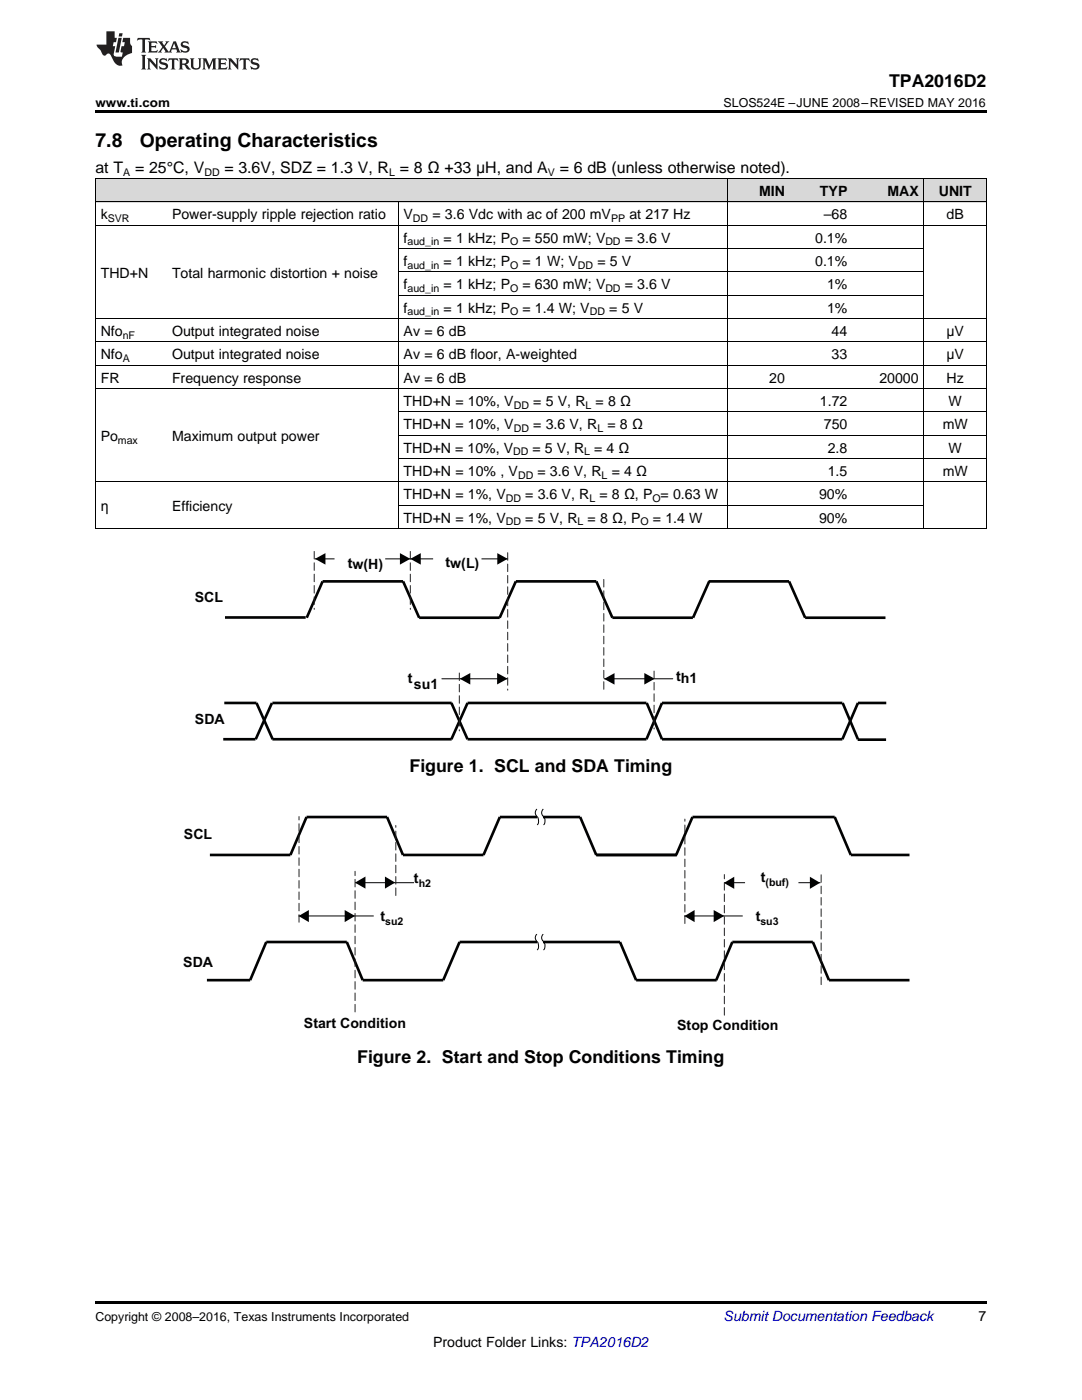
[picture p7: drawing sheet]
<svg xmlns="http://www.w3.org/2000/svg" width="216mm" height="279mm" viewBox="0 0 216 279" stroke-linecap="round" stroke-linejoin="round" font-family="sans-serif">
<g fill="#d8d8d8">
<path d="M19 35.7h14.3v4.7h-14.3z"/>
<path d="M33.3 35.7h46.2v4.7h-46.2z"/>
<path d="M79.5 35.7h65.8v4.7h-65.8z"/>
<path d="M145.3 35.7h12.4v4.7h-12.4z"/>
<path d="M157.7 35.7h12.5v4.7h-12.5z"/>
<path d="M170.2 35.7h14.2v4.7h-14.2z"/>
<path d="M184.4 35.7h12.4v4.7h-12.4z"/>
</g>
<path d="M19 259.7h177.8v.5h-177.8z" fill="#000"/>
<path d="M70.9 176.2h11.7M119 170.6h16M144.5 176.2h19.2" fill="none" stroke="#010202" stroke-width=".2"/>
<path d="M41.9 170.6h16.1l3.2-7.5h16l3.2 7.5h16.1l3.2-7.5h16.1l3.2 7.5M134.9 170.6l3.3-7.5h28.4l3.2 7.5h11.7" fill="none" stroke="#010202" stroke-width=".53"/>
<path d="M119 170.6h16" fill="none" stroke="#010202" stroke-width=".51"/>
<g fill="#010202">
<path d="M76.8 174.9l2.1 1.3-2.1 1.1z" fill-rule="evenodd"/>
<path d="M70.9 176.2l2-1.3v2.4z" fill-rule="evenodd"/>
</g>
<path d="M148.8 174.8h10.4v2.8h-10.4z" fill-rule="evenodd" fill="#fff"/>
<path d="M148.8 174.8h10.4v2.8h-10.4z" fill="none" stroke="#fff" stroke-width=".34"/>
<path d="M161.6 175l2.1 1.2-2.1 1.2z" fill-rule="evenodd" fill="#010202"/>
<path d="M59.6 182.8h15" fill="none" stroke="#010202" stroke-width=".2"/>
<g fill="#010202">
<path d="M68.8 181.6l2.1 1.2-2.1 1.2z" fill-rule="evenodd"/>
<path d="M59.6 182.8l2-1.2v2.4z" fill-rule="evenodd"/>
<path d="M144.4 176.2l2.1-1.2v2.4z" fill-rule="evenodd"/>
</g>
<path d="M119 170.6h16M41.3 195.6h8.6l3.2-7.6h16.1l3.2 7.6h16l3.3-7.6h32l3.2 7.6h16.1M142.9 195.6l3.2-7.6h16.1l3.2 7.6h16.1" fill="none" stroke="#010202" stroke-width=".53"/>
<path d="M107.3 162.5h1.1v1.5h-1.1z" fill-rule="evenodd" fill="#fff"/>
<path d="M107.1 161.4a1.15 1.15 0 0 0 .2 1.8 1.33 1.33 0 0 1-.1 1.4M108.4 163.1h.1M108.4 161.4a1.15 1.15 0 0 0 .2 1.8 1.33 1.33 0 0 1-.2 1.4" fill="none" stroke="#010202" stroke-width=".2"/>
<path d="M107.3 187.4h1.1v1.5h-1.1z" fill-rule="evenodd" fill="#fff"/>
<path d="M107.1 187.9a1.32 1.32 0 0 1 .1 1.7M107.1 186.4a.93 .93 0 0 0 0 1.4M108.4 187.9a1.21 1.21 0 0 1 0 1.7M108.4 188h.1M108.4 186.4a.93 .93 0 0 0 0 1.4M136.5 182.8h11.7" fill="none" stroke="#010202" stroke-width=".2"/>
<g fill="#010202">
<path d="M142.4 181.6l2.1 1.2-2.1 1.2z" fill-rule="evenodd"/>
<path d="M136.5 182.8l2.1-1.2v2.4z" fill-rule="evenodd"/>
</g>
<path d="M79 178.7v-14M59.7 184.1v-21.1M136.7 184.3v-20.8M163.8 196.5v-22.4M70.8 202v-28.1M144.5 202.6v-28.1" fill="none" stroke="#231f20" stroke-width=".2" stroke-dasharray="1.5 .8"/>
<g fill="none" stroke="#010202" stroke-width=".53">
<path d="M141.4 116h16.1l3.2 7.3h16M141.5 116l-3.2 7.3h-16.1l-3.2-7.3h-16.1l-3.2 7.3h-16.1l-3.2-7.3h-16l-3.2 7.3M44.9 123.2h16.1M44.5 147.5h6.5M44.8 140.3h6.4l3.2 7.2M54.3 140.3l-3.3 7.2M54.4 147.5h35.7M54.4 140.3h35.7M90.1 140.3l3.2 7.2h35.7l3.1-7.2h36M129 140.3h-35.7l-3.2 7.2M129 140.3l3.1 7.2h36l3.1-7.2h5.6M168.1 140.3l3.1 7.2"/>
<path d="M171.1 147.6h5.7"/>
</g>
<path d="M62.9 111.5h19" fill="none" stroke="#010202" stroke-width=".2"/>
<path d="M66.9 110.5h9.8v3.5h-9.8z" fill-rule="evenodd" fill="#fff"/>
<path d="M66.9 110.5h9.8v3.5h-9.8z" fill="none" stroke="#fff" stroke-width=".35"/>
<g fill="#010202">
<path d="M79.8 110.4l2.1 1.1-2.1 1.2z" fill-rule="evenodd"/>
<path d="M62.9 111.5l2-1.1v2.3z" fill-rule="evenodd"/>
</g>
<path d="M81.9 111.5h19.4" fill="none" stroke="#010202" stroke-width=".2"/>
<path d="M86.6 110.2h9.3v3.5h-9.3z" fill-rule="evenodd" fill="#fff"/>
<path d="M86.6 110.2h9.3v3.5h-9.3z" fill="none" stroke="#fff" stroke-width=".35"/>
<g fill="#010202">
<path d="M99.2 110.4l2.1 1.1-2.1 1.2z" fill-rule="evenodd"/>
<path d="M81.9 111.5l2.1-1.1v2.3z" fill-rule="evenodd"/>
<path d="M91.8 135.5l2-1.2v2.3z" fill-rule="evenodd"/>
</g>
<path d="M88.2 135.5h13" fill="none" stroke="#010202" stroke-width=".2"/>
<g fill="#010202">
<path d="M99.2 134.3l2.1 1.1-2.1 1.2z" fill-rule="evenodd"/>
<path d="M128.6 134.3l2.1 1.2-2.1 1.1z" fill-rule="evenodd"/>
</g>
<path d="M120.5 135.5h13.7" fill="none" stroke="#010202" stroke-width=".2"/>
<path d="M120.5 135.5l2.1-1.2v2.3z" fill-rule="evenodd" fill="#010202"/>
<path d="M62.7 110.1v11.5M81.9 110.1v11.5M101.3 110.3v27.4M120.5 115.6v22.6M91.7 134.3v11.6M130.5 133.9v11.6" fill="none" stroke="#231f20" stroke-width=".2" stroke-dasharray="1.5 .8"/>
<g fill="none" stroke="#000" stroke-width=".2">
<path d="M19 35.6l177.8 .1v69.9M19.1 35.7v69.9M145.2 35.7v69.9M184.3 35.7v69.9M19 45h177.8M19 40.3h177.8M79.4 40.3v65.3M79.5 58.9h104.9M79.5 54.3h104.9M79.5 49.6h104.9M19 77.6h177.8M19 72.9h177.8"/>
<path d="M19 68.2h177.8M19 63.6h177.8M19 96.2h177.8M79.5 91.5h117.3M79.5 86.9h117.3M79.5 82.2h117.3M19 105.5h177.8M79.5 100.8h104.9"/>
</g>
<path d="M19 22h177.8v.5h-177.8zM19 105.5l.2 .1zM79.4 105.5l.1 .1zM145.2 105.5l.1 .1zM157.6 105.5l.1 .1zM170.1 105.5l.1 .1zM184.3 105.5l.1 .1zM196.7 105.5l.1 .1z" fill="#000"/>
<g fill="#231f20">
<path d="M27.5 7.6l-.1 .5 .4-.2h.6v.1v2.1l-.2 .4h1l-.3-.4v-2.1l.1-.1h.5l.5 .2-.2-.5zM29.5 8.3l.2 .3v1.5l-.2 .4h1.8l.2-.6a1.04 1.04 0 0 1-1.3 .2v-.7h.6l.3 .2v-.6l-.3 .2h-.6v-.6l.8-.1 .4 .3-.2-.5zM31.5 8.3l.9 1.1-.9 1.1h.8l-.2-.2 .5-.7 .4 .7-.2 .2h1.5l-.1-.2 .1-.4h.9l.1 .4-.2 .2h1l-.3-.3-.7-1.9h-.5l-.9 2-.8-1 .9-1h-.8l.1 .3-.3 .5-.4-.6 .2-.2zM34.7 8.6l.4 1h-.7zM36.3 8.4a.63 .63 0 0 0-.2 .7 .63 .63 0 0 0 .6 .4l.6 .2 .1 .2a.75 .75 0 0 1-.7 .4 .75 .75 0 0 1-.6-.5l.1 .7 .1-.1a1.11 1.11 0 0 0 1.5-.6 1.13 1.13 0 0 0-1.2-.8l-.1-.4a1.04 1.04 0 0 1 1.2 .2l-.2-.5-.1 .1-.5-.2zM28.2 10.9l.2 .4v2.2l-.2 .4h1l-.3-.4v-2.2l.3-.4zM29.3 11.6l.3 .4v1.5l-.3 .4h.8l-.2-.4v-1.3l1.5 1.7v-1.9l.2-.4h-.7l.2 .4v.9l-1.1-1.3zM32 11.8a.62 .62 0 0 0-.2 .7 .62 .62 0 0 0 .6 .4l.6 .1 .1 .3a.76 .76 0 0 1-.7 .3 .76 .76 0 0 1-.6-.4l.1 .7 .1-.1a1.11 1.11 0 0 0 1.5-.6 1.13 1.13 0 0 0-1.2-.8l-.1-.4a1.04 1.04 0 0 1 1.2 .2l-.2-.6-.1 .1-.5-.1zM33.7 11.6l-.2 .6a.61 .61 0 0 1 .8-.3v1.6l-.2 .4h.9l-.2-.4v-1.6a.63 .63 0 0 1 .8 .3l-.2-.6zM35.6 11.6l.3 .4v1.5l-.3 .4h1l-.2-.2v-.8l.5 .2a.76 .76 0 0 0 1.2 .7l-1-1a.58 .58 0 0 0 .6-.5 .58 .58 0 0 0-.5-.6zM36.4 11.9h.1a.45 .45 0 0 1 .5 .1 .45 .45 0 0 1 .1 .5l-.7 .2zM37.9 11.6l.2 .2a2.17 2.17 0 0 0 .3 1.9 .99 .99 0 0 0 1.6-.6v-1.1l.2-.4h-.7l.2 .2a1.92 1.92 0 0 1-.2 1.8 .6 .6 0 0 1-.9-.5v-1.1l.2-.4zM40.4 11.6l.2 .4v1.5l-.2 .4h.7l-.2-.4v-1.4l.8 1.8 .8-1.8v1.4l-.2 .4h.9l-.2-.4v-1.5l.2-.4h-.8l-.6 1.5-.6-1.5zM43.4 11.6l.2 .4v1.5l-.2 .4h1.8l.2-.6a1.04 1.04 0 0 1-1.3 .1v-.6h.5l.4 .2v-.6l-.4 .2h-.5v-.7h.8l.3 .3-.1-.6zM45.5 11.6l.2 .4v1.5l-.2 .4h.7l-.2-.4v-1.3l1.5 1.7v-1.9l.2-.4h-.7l.2 .4v.9l-1.1-1.3zM47.9 11.6l-.1 .6a.61 .61 0 0 1 .8-.3v1.6l-.3 .4h1l-.3-.4 .1-1.6a.63 .63 0 0 1 .7 .3l-.1-.6zM50.2 11.8a.62 .62 0 0 0-.2 .7 .62 .62 0 0 0 .6 .4l.6 .1 .2 .3a.76 .76 0 0 1-.8 .3 .76 .76 0 0 1-.6-.4l.1 .7 .2-.1a1.11 1.11 0 0 0 1.5-.6 1.13 1.13 0 0 0-1.3-.8l-.1-.4a1.04 1.04 0 0 1 1.2 .2l-.1-.6-.2 .1-.5-.1z"/>
<path d="M21.2 6.3v2.6h-1.9l.1 .4 .7 .9a.91 .91 0 0 0 1 .8 .56 .56 0 0 1 .5-.3 .56 .56 0 0 1 .5 .3l.4 .8a1.53 1.53 0 0 0 1.9 1.2 1.54 1.54 0 0 1 1-2.1l.9-.3v-1.4a1.52 1.52 0 0 1-.3-1.6h-1.4l-.2 .8h.5l-.2 .8h-.4l-.2 1v.2l.4 .1-.2 .8a1.93 1.93 0 0 1-1.6-.3l.3-1.8h-.5l.2-.8h.4l.2-.8h-.4v-1.3zM23.6 7.6l-.6 2.9h.7l.6-2.9zM23.8 6.6l-.1 .7h.6l.2-.7z"/>
</g>
<g font-size="3.9">
<text x="19" y="29.3">7.8</text>
<text x="27.9" y="29.3">Operating Characteristics</text>
</g>
<g font-size="3.5">
<text x="177.4" y="17.3">TPA2016D2</text>
<text x="81.7" y="154.1">Figure 1. SCL and SDA Timing</text>
<text x="71.3" y="212.1">Figure 2. Start and Stop Conditions Timing</text>
</g>
<g font-size="3.2">
<text x="19" y="34.4">at T</text>
<text x="27" y="34.4">= 25°C, V</text>
<text x="44.8" y="34.4">= 3.6V, SDZ = 1.3 V, R = 8 Ω +33 μH, and A</text>
<text x="111.7" y="34.4">= 6 dB (unless otherwise noted).</text>
</g>
<g font-size="2.8">
<text x="151.5" y="39.1">MIN</text>
<text x="163.6" y="39.1">TYP</text>
<text x="177.1" y="39.1">MAX</text>
<text x="187.3" y="39.1">UNIT</text>
<text x="20.1" y="43.7">k</text>
<text x="34.3" y="43.7">Power-supply ripple rejection ratio</text>
<text x="80.5" y="43.7">V</text>
<text x="86.3" y="43.7">= 3.6 Vdc with ac of 200 mV</text>
<text x="125.6" y="43.7">at 217 Hz</text>
<text x="164.4" y="43.7">–68</text>
<text x="188.9" y="43.7">dB</text>
<text x="80.5" y="48.4">f</text>
<text x="80.5" y="53.1">f</text>
<text x="88.5" y="48.4">= 1 kHz; P</text>
<text x="88.5" y="53.1">= 1 kHz; P</text>
<text x="104.2" y="48.4">= 550 mW; V</text>
<text x="104.2" y="53.1">= 1 W; V</text>
<text x="119.2" y="53.1">= 5 V</text>
<text x="124.7" y="48.4">= 3.6 V</text>
<text x="162.7" y="48.4">0.1%</text>
<text x="162.7" y="53.1">0.1%</text>
<text x="20.1" y="55.4">THD+N</text>
<text x="34.3" y="55.4">Total harmonic distortion + noise</text>
<text x="80.5" y="57.7">f</text>
<text x="88.5" y="57.7">= 1 kHz; P</text>
<text x="104.2" y="57.7">= 630 mW; V</text>
<text x="124.7" y="57.7">= 3.6 V</text>
<text x="165" y="57.7">1%</text>
<text x="80.5" y="62.4">f</text>
<text x="88.5" y="62.4">= 1 kHz; P</text>
<text x="104.2" y="62.4">= 1.4 W; V</text>
<text x="121.6" y="62.4">= 5 V</text>
<text x="165" y="62.4">1%</text>
<text x="20.1" y="67">Nfo</text>
<text x="20.1" y="71.7">Nfo</text>
<text x="34.3" y="67">Output integrated noise</text>
<text x="34.3" y="71.7">Output integrated noise</text>
<text x="80.5" y="67">Av = 6 dB</text>
<text x="80.5" y="71.7">Av = 6 dB floor, A-weighted</text>
<text x="165.9" y="67">44</text>
<text x="165.9" y="71.7">33</text>
<text x="188.8" y="67">μV</text>
<text x="188.8" y="71.7">μV</text>
<text x="20.1" y="76.3">FR</text>
<text x="34.3" y="76.3">Frequency response</text>
<text x="80.5" y="76.3">Av = 6 dB</text>
<text x="153.5" y="76.3">20</text>
<text x="175.5" y="76.3">20000</text>
<text x="188.9" y="76.3">Hz</text>
<text x="80.5" y="81">THD+N = 10%, V</text>
<text x="106.4" y="81">= 5 V, R</text>
<text x="118.8" y="81">= 8 Ω</text>
<text x="163.6" y="81">1.72</text>
<text x="189.3" y="81">W</text>
<text x="20.1" y="88">Po</text>
<text x="34.3" y="88">Maximum output power</text>
<text x="80.5" y="85.7">THD+N = 10%, V</text>
<text x="106.4" y="85.7">= 3.6 V, R</text>
<text x="121.2" y="85.7">= 8 Ω</text>
<text x="164.4" y="85.7">750</text>
<text x="188.1" y="85.7">mW</text>
<text x="80.5" y="90.3">THD+N = 10%, V</text>
<text x="80.5" y="95">THD+N = 10% , V</text>
<text x="106.3" y="90.3">= 5 V, R</text>
<text x="107.2" y="95">= 3.6 V, R</text>
<text x="118.6" y="90.3">= 4 Ω</text>
<text x="122.1" y="95">= 4 Ω</text>
<text x="165.2" y="90.3">2.8</text>
<text x="165.2" y="95">1.5</text>
<text x="188.1" y="95">mW</text>
<text x="189.3" y="90.3">W</text>
<text x="20.1" y="102">η</text>
<text x="34.3" y="102">Efficiency</text>
<text x="80.5" y="99.6">THD+N = 1%, V</text>
<text x="104.8" y="99.6">= 3.6 V, R</text>
<text x="119.6" y="99.6">= 8 Ω, P = 0.63 W</text>
<text x="163.4" y="99.6">90%</text>
<text x="80.5" y="104.3">THD+N = 1%, V</text>
<text x="104.8" y="104.3">= 5 V, R</text>
<text x="117.3" y="104.3">= 8 Ω, P</text>
<text x="130.3" y="104.3">= 1.4 W</text>
<text x="163.4" y="104.3">90%</text>
<text x="195.3" y="263.6">7</text>
<text x="86.4" y="268.9">Product Folder Links: TPA2016D2</text>
</g>
<g font-size="2.8" fill="#010202">
<text x="69.4" y="113.3">tw(H)</text>
<text x="88.9" y="113.1">tw(L)</text>
<text x="38.9" y="120.1">SCL</text>
<text x="81.4" y="136.4">t</text>
<text x="82.6" y="137.6">su1</text>
<text x="134.9" y="136">th1</text>
<text x="38.9" y="144.5">SDA</text>
<text x="36.7" y="167.4">SCL</text>
<text x="82.6" y="176.3">t</text>
<text x="151.8" y="176">t</text>
<text x="75.9" y="183.7">t</text>
<text x="150.8" y="183.7">t</text>
<text x="36.6" y="193">SDA</text>
<text x="60.7" y="205.1">Start Condition</text>
<text x="135.1" y="205.5">Stop Condition</text>
</g>
<text font-size="2.8" fill="#0000c8" x="144.4" y="263.6">Submit Documentation Feedback</text>
<g font-size="2.5">
<text x="19" y="21.4">www.ti.com</text>
<text x="144.4" y="21.4">SLOS524E –JUNE 2008–REVISED MAY 2016</text>
<text x="19" y="263.6">Copyright © 2008–2016, Texas Instruments Incorporated</text>
</g>
<g font-size="2.1">
<text x="24.6" y="35.1">A</text>
<text x="40.8" y="35.1">DD</text>
<text x="77.6" y="35.1">L</text>
<text x="109.3" y="35.1">V</text>
<text x="21.5" y="44.3">SVR</text>
<text x="82.4" y="44.3">DD</text>
<text x="121.9" y="44.3">PP</text>
<text x="81.3" y="49">aud_in</text>
<text x="81.3" y="53.6">aud_in</text>
<text x="101.8" y="49">O</text>
<text x="101.8" y="53.6">O</text>
<text x="115.3" y="53.6">DD</text>
<text x="120.8" y="49">DD</text>
<text x="81.3" y="58.3">aud_in</text>
<text x="101.8" y="58.3">O</text>
<text x="120.8" y="58.3">DD</text>
<text x="81.3" y="62.9">aud_in</text>
<text x="101.8" y="62.9">O</text>
<text x="117.7" y="62.9">DD</text>
<text x="24.5" y="67.6">nF</text>
<text x="24.5" y="72.2">A</text>
<text x="102.5" y="81.6">DD</text>
<text x="116.8" y="81.6">L</text>
<text x="23.5" y="88.5">max</text>
<text x="102.5" y="86.2">DD</text>
<text x="119.2" y="86.2">L</text>
<text x="102.4" y="90.9">DD</text>
<text x="103.4" y="95.5">DD</text>
<text x="116.6" y="90.9">L</text>
<text x="120" y="95.5">L</text>
<text x="100.9" y="100.2">DD</text>
<text x="117.6" y="100.2">L</text>
<text x="130.2" y="100.2">O</text>
<text x="100.9" y="104.8">DD</text>
<text x="115.2" y="104.8">L</text>
<text x="127.8" y="104.8">O</text>
</g>
<g font-size="2.1" fill="#010202">
<text x="83.5" y="177.1">h2</text>
<text x="152.7" y="176.9">(buf)</text>
<text x="76.9" y="184.6">su2</text>
<text x="151.7" y="184.6">su3</text>
</g>
</svg>
